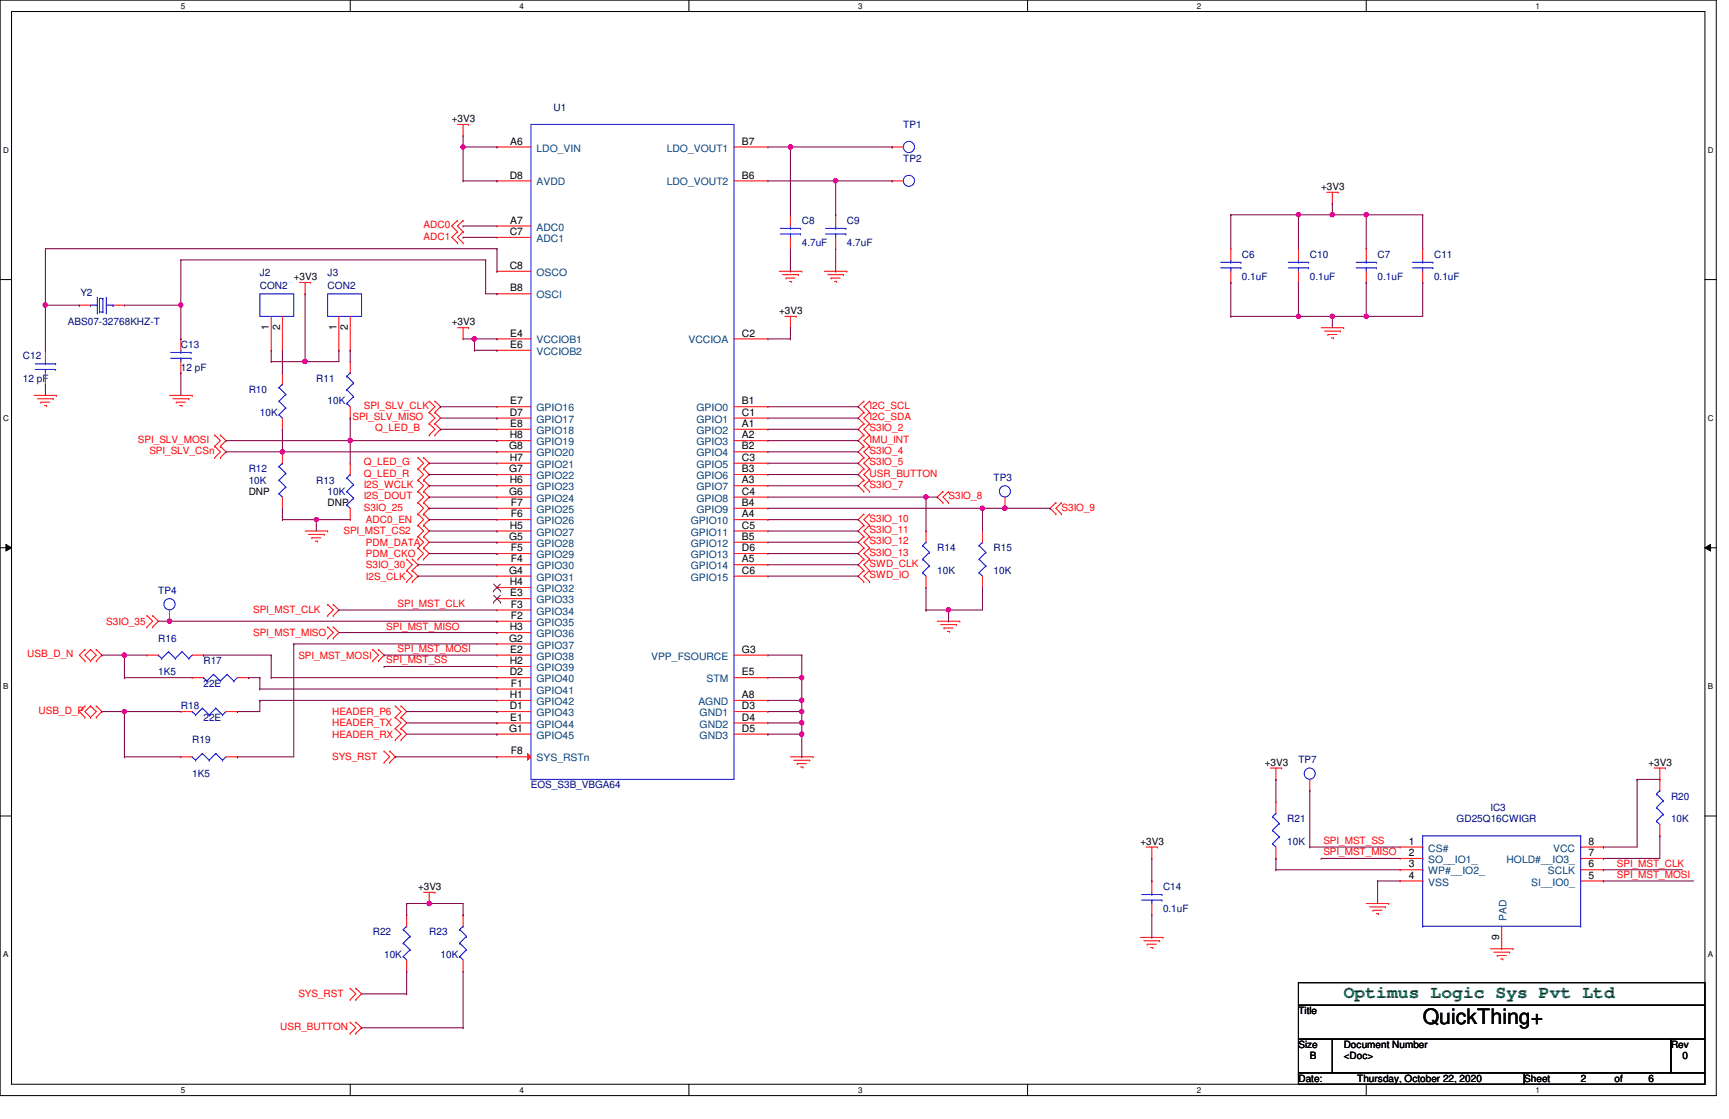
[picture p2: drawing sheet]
<svg xmlns="http://www.w3.org/2000/svg" width="432mm" height="279mm" viewBox="0 0 432 279" stroke-linecap="round" stroke-linejoin="round" font-family="sans-serif">
<path d="M0 0h428.6v273.6h-428.6zM2.9 2.9h422.9v267.8h-422.9z" fill="none" stroke="#000" stroke-width=".25"/>
<g fill="#fff">
<path d="M45.2 .4h1.1v2.2h-1.1z"/>
<path d="M45.2 271.1h1.1v2.2h-1.1z"/>
</g>
<path d="M87.5 0v2.9M87.5 270.7v2.9" fill="none" stroke="#000" stroke-width=".25"/>
<g fill="#fff">
<path d="M129.8 .4h1.1v2.2h-1.1z"/>
<path d="M129.8 271.1h1.1v2.2h-1.1z"/>
</g>
<path d="M172 0v2.9M172 270.7v2.9" fill="none" stroke="#000" stroke-width=".25"/>
<g fill="#fff">
<path d="M214.3 .4h1.1v2.2h-1.1z"/>
<path d="M214.3 271.1h1.1v2.2h-1.1z"/>
</g>
<path d="M256.6 0v2.9M256.6 270.7v2.9" fill="none" stroke="#000" stroke-width=".25"/>
<g fill="#fff">
<path d="M298.9 .4h1.1v2.2h-1.1z"/>
<path d="M298.9 271.1h1.1v2.2h-1.1z"/>
</g>
<path d="M341.2 0v2.9M341.2 270.7v2.9" fill="none" stroke="#000" stroke-width=".25"/>
<g fill="#fff">
<path d="M383.5 .4h1.1v2.2h-1.1z"/>
<path d="M383.5 271.1h1.1v2.2h-1.1z"/>
<path d="M.8 36.3h1.4v2.3h-1.4z"/>
<path d="M426.5 36.3h1.4v2.3h-1.4z"/>
<path d="M.8 103.3h1.4v2.2h-1.4z"/>
<path d="M426.5 103.3h1.4v2.2h-1.4z"/>
</g>
<path d="M0 69.8h2.9M425.8 69.8h2.8" fill="none" stroke="#000" stroke-width=".25"/>
<g fill="#fff">
<path d="M.8 170.2h1.3v2.3h-1.3z"/>
<path d="M426.5 170.2h1.3v2.3h-1.3z"/>
</g>
<path d="M0 136.8h2.9M1.5 135.9l1.4 .9-1.4 .8zM425.8 136.8l1.4-.9v1.7zM425.8 136.8h2.8" fill="none" stroke="#000" stroke-width=".25"/>
<path d="M1.5 135.9l1.4 .9-1.4 .8zM425.8 136.8l1.4-.9v1.7z" fill="#000"/>
<g fill="#fff">
<path d="M.8 237.2h1.3v2.2h-1.3z"/>
<path d="M426.5 237.2h1.3v2.2h-1.3z"/>
</g>
<path d="M0 203.8h2.9M425.8 203.8h2.8M324.3 245.4h101.5v5.6h-101.5zM324.3 251h101.5v8.5h-101.5zM324.3 259.5h8.4v8.4h-8.4zM332.7 259.5h84.6v8.4h-84.6zM417.3 259.5h8.5v8.4h-8.5zM324.3 267.9h56.4v2.8h-56.4zM380.7 267.9h45.1v2.8h-45.1z" fill="none" stroke="#000" stroke-width=".25"/>
<g fill="none" stroke="#f00" stroke-width=".25">
<path d="M114.3 31.1h2.8M115.7 33.9h.1M115.7 31.1v2.8M117.1 31.1h.1M124.1 36.7h.1M124.1 36.7h8.5M222.8 36.7h.1M222.8 36.7h2.8M114.3 55h.1M114.3 57.9h.1M114.3 55l-1.5 1.4 1.5 1.5M114.3 57.9l-1.5 1.4 1.5 1.4"/>
<path d="M115.7 55h.1M115.7 57.9h.1M115.7 55l-1.4 1.4 1.4 1.5M115.7 57.9l-1.4 1.4 1.4 1.4M124.1 56.4h.1M124.1 45.2h.1M124.1 45.2h8.5M124.1 56.4h8.5M183.3 45.2h8.5M191.8 45.2h.1M197.4 53.6h.1M197.4 53.6v2.8"/>
<path d="M197.4 59.3v2.8M222.8 45.2h.1M222.8 45.2h2.8M331.3 48h2.9M332.7 50.8h.1M332.7 48v2.8M334.2 48h.1M19.8 76.2h.1M19.8 76.2h2.8M28.2 76.2h2.9M31.1 76.2h.1M67.7 79v8.5"/>
<path d="M70.5 79v8.5M74.8 70.5h2.8M76.2 73.4h.1M76.2 70.5v2.9M77.6 70.5h.1M114.3 60.7h.1M115.7 60.7h.1M124.1 67.7h.1M124.1 73.4h.1M124.1 67.7h8.5M124.1 73.4h8.5M194.6 67.7h5.6"/>
<path d="M195.5 68.6h3.9M196 79h2.8M196.3 69.4h.1M196.3 69.4h2.2M197.1 70.3h.6M197.4 62.1h.1M197.4 79v2.8M197.7 70.3h.1M198.8 79h.1M199.4 68.6h.1M200.2 67.7h.1M205.9 67.7h5.6"/>
<path d="M206.7 68.6h4M207.6 69.4h.1M207.6 69.4h2.2M208.4 70.3h.6M209 70.3h.1M210.7 68.6h.1M211.5 67.7h.1M307.4 62.1h.1M307.4 70.5h.1M307.4 62.1v2.8M307.4 67.7v2.8M324.3 62.1h.1"/>
<path d="M324.3 70.5h.1M324.3 62.1v2.8M324.3 67.7v2.8M8.5 98.7h5.6M9.4 99.6h3.9M13.3 99.6h.1M14.1 98.7h.1M42.3 98.7h5.7M43.2 99.6h4M45.2 84.6h.1M45.2 93.1h.1M45.2 84.6v2.9"/>
<path d="M45.2 90.3v2.8M47.2 99.6h.1M48 98.7h.1M67.7 87.5h.1M70.5 87.5h.1M114.3 81.8h2.8M115.7 84.6h.1M115.7 81.8v2.8M117.1 81.8h.1M197.4 81.8h.1M329.9 81.8h5.7M330.8 82.7h3.9"/>
<path d="M331.6 83.5h.1M331.6 83.5h2.3M332.5 84.4h.5M333 84.4h.1M334.7 82.7h.1M335.6 81.8h.1M10.2 100.4h.1M10.2 100.4h2.2M11 101.3h.6M11.6 101.3h.1M44 100.4h.1M44 100.4h2.3"/>
<path d="M44.9 101.3h.6M45.5 101.3h.1M53.6 111.4h.1M53.6 108.6h.1M53.6 114.3h.1M53.6 108.6l1.4 1.4-1.4 1.4M53.6 111.4l1.4 1.4-1.4 1.5M55 108.6h.1M55 111.4h.1M55 114.3h.1M55 108.6l1.4 1.4-1.4 1.4M55 111.4l1.4 1.4-1.4 1.5"/>
<path d="M87.5 115.7h.1M87.5 115.7v2.8M104.4 117.1h.1M104.4 114.3h.1M104.4 119.9h.1M104.4 114.3l1.4 1.4-1.4 1.4M104.4 117.1l1.4 1.4-1.4 1.4M104.4 119.9l1.4 1.4-1.4 1.4M105.8 114.3h.1M105.8 117.1h.1M105.8 119.9h.1M105.8 114.3l1.4 1.4-1.4 1.4"/>
<path d="M105.8 117.1l1.4 1.4-1.4 1.4M105.8 119.9l1.4 1.4-1.4 1.4M107.2 103h.1M107.2 100.2h.1M107.2 105.8h.1M107.2 108.6h.1M107.2 100.2l1.4 1.4-1.4 1.4M107.2 103l1.4 1.4-1.4 1.4M107.2 105.8l1.4 1.4-1.4 1.4M108.6 100.2h.1M108.6 103h.1M108.6 105.8h.1"/>
<path d="M108.6 108.6h.1M108.6 100.2l1.4 1.4-1.4 1.4M108.6 103l1.4 1.4-1.4 1.4M108.6 105.8l1.4 1.4-1.4 1.4M183.3 101.6h8.5M183.3 104.4h8.5M183.3 107.2h8.5M183.3 110h8.5M183.3 112.8h8.5M183.3 115.7h8.5M183.3 118.5h8.5M191.8 101.6h.1"/>
<path d="M191.8 104.4h.1M191.8 107.2h.1M191.8 110h.1M191.8 112.8h.1M191.8 115.7h.1M191.8 118.5h.1M215.7 103h.1M215.7 100.2h.1M215.7 105.8h.1M215.7 108.6h.1M215.7 111.4h.1M215.7 114.3h.1"/>
<path d="M215.7 117.1h.1M215.7 119.9h.1M215.7 100.2l-1.4 1.4 1.4 1.4M215.7 103l-1.4 1.4 1.4 1.4M215.7 105.8l-1.4 1.4 1.4 1.4M215.7 108.6l-1.4 1.4 1.4 1.4M215.7 111.4l-1.4 1.4 1.4 1.5M215.7 114.3l-1.4 1.4 1.4 1.4M215.7 117.1l-1.4 1.4 1.4 1.4M215.7 119.9l-1.4 1.4 1.4 1.4M217.2 100.2h.1M217.2 103h.1"/>
<path d="M217.2 105.8h.1M217.2 108.6h.1M217.2 111.4h.1M217.2 114.3h.1M217.2 117.1h.1M217.2 119.9h.1M217.2 100.2l-1.5 1.4 1.5 1.4M217.2 103l-1.5 1.4 1.5 1.4M217.2 105.8l-1.5 1.4 1.5 1.4M217.2 108.6l-1.5 1.4 1.5 1.4M217.2 111.4l-1.5 1.4 1.5 1.5M217.2 114.3l-1.5 1.4 1.5 1.4"/>
<path d="M217.2 117.1l-1.5 1.4 1.5 1.4M217.2 119.9l-1.5 1.4 1.5 1.4M76.2 132.6h5.6M77 133.4h4M77.9 134.3h.1M77.9 134.3h2.2M78.7 135.1h.6M79.3 135.1h.1M81 133.4h.1M81.8 132.6h.1M87.5 129.8h.1M87.5 126.9v2.9"/>
<path d="M101.6 139.6h.1M101.6 139.6l1.4 1.4-1.4 1.5M103 139.6h.1M103 139.6l1.4 1.4-1.4 1.5M104.4 131.1h.1M104.4 128.4h.1M104.4 122.7h.1M104.4 125.5h.1M104.4 134h.1M104.4 136.8h.1M104.4 139.6h.1M104.4 128.4l1.4 1.4-1.4 1.3"/>
<path d="M104.4 122.7l1.4 1.4-1.4 1.4M104.4 125.5l1.4 1.4-1.4 1.5M104.4 131.1l1.4 1.5-1.4 1.4M104.4 134l1.4 1.4-1.4 1.4M104.4 136.8l1.4 1.4-1.4 1.4M105.8 128.4h.1M105.8 131.1h.1M105.8 122.7h.1M105.8 125.5h.1M105.8 134h.1M105.8 136.8h.1M105.8 139.6h.1"/>
<path d="M105.8 128.4l1.4 1.4-1.4 1.3M105.8 122.7l1.4 1.4-1.4 1.4M105.8 125.5l1.4 1.4-1.4 1.5M105.8 131.1l1.4 1.5-1.4 1.4M105.8 134l1.4 1.4-1.4 1.4M105.8 136.8l1.4 1.4-1.4 1.4M183.3 132.6h8.5M183.3 121.3h8.5M183.3 124.1h8.5M183.3 126.9h8.5M183.3 129.8h8.5M183.3 135.4h8.5"/>
<path d="M183.3 138.2h8.5M191.8 121.3h.1M191.8 124.1h.1M191.8 126.9h.1M191.8 129.8h.1M191.8 132.6h.1M191.8 135.4h.1M191.8 138.2h.1M215.7 122.7h.1M215.7 131.1h.1M215.7 128.4h.1M215.7 134h.1"/>
<path d="M215.7 136.8h.1M215.7 139.6h.1M215.7 128.4l-1.4 1.4 1.4 1.3M215.7 131.1l-1.4 1.5 1.4 1.4M215.7 134l-1.4 1.4 1.4 1.4M215.7 136.8l-1.4 1.4 1.4 1.4M215.7 139.6l-1.4 1.4 1.4 1.5M217.2 122.7h.1M217.2 128.4h.1M217.2 131.1h.1M217.2 134h.1M217.2 136.8h.1"/>
<path d="M217.2 139.6h.1M217.2 128.4l-1.5 1.4 1.5 1.3M217.2 131.1l-1.5 1.5 1.5 1.4M217.2 134l-1.5 1.4 1.5 1.4M217.2 136.8l-1.5 1.4 1.5 1.4M217.2 139.6l-1.5 1.4 1.5 1.5M231.3 132.6h.1M231.3 132.6v2.8M235.5 125.5h.1M235.5 122.7h.1M235.5 122.7l-1.4 1.4 1.4 1.4M236.9 122.7h.1"/>
<path d="M236.9 125.5h.1M236.9 122.7l-1.4 1.4 1.4 1.4M245.4 132.6h.1M245.4 132.6v2.8M263.7 128.4h.1M263.7 125.5h.1M263.7 125.5l-1.4 1.4 1.4 1.5M265.1 125.5h.1M265.1 128.4h.1M265.1 125.5l-1.4 1.4 1.4 1.5M36.7 156.5h.1M36.7 153.7h.1"/>
<path d="M36.7 153.7l1.4 1.4-1.4 1.4M38.1 153.7h.1M38.1 156.5h.1M38.1 153.7l1.4 1.4-1.4 1.4M42.3 155.1h.1M42.3 152.3v2.8M81.8 159.3h.1M81.8 156.5h.1M81.8 153.7h.1M81.8 150.9h.1M81.8 156.5l1.4 1.4-1.4 1.4M81.8 150.9l1.4 1.4-1.4 1.4"/>
<path d="M83.2 156.5h.1M83.2 159.3h.1M83.2 150.9h.1M83.2 153.7h.1M83.2 150.9l1.4 1.4-1.4 1.4M83.2 156.5l1.4 1.4-1.4 1.4M101.6 142.5h.1M101.6 145.2h.1M101.6 142.5l1.4 1.3-1.4 1.4M103 142.5h.1M103 145.2h.1M103 142.5l1.4 1.3-1.4 1.4"/>
<path d="M183.3 141h8.5M183.3 143.8h8.5M191.8 141h.1M191.8 143.8h.1M215.7 142.5h.1M215.7 145.2h.1M215.7 142.5l-1.4 1.3 1.4 1.4M217.2 142.5h.1M217.2 145.2h.1M217.2 142.5l-1.5 1.3 1.5 1.4M231.3 146.7h.1M231.3 143.8v2.9"/>
<path d="M234.1 155.1h5.6M234.9 156h3.9M235.8 156.8h.1M235.8 156.8h2.2M236.6 157.6h.6M237.2 157.6h.1M238.8 156h.1M239.7 155.1h.1M245.4 146.7h.1M245.4 143.8v2.9M21.2 162.2h.1M21.2 165h.1"/>
<path d="M21.2 176.3h.1M21.2 179.1h.1M21.2 162.2l-1.4 1.4 1.4 1.4M21.2 176.3l-1.4 1.4 1.4 1.4M22.6 165h.1M22.6 162.2h.1M22.6 179.1h.1M22.6 176.3h.1M22.6 162.2l1.4 1.4-1.4 1.4M22.6 162.2l-1.4 1.4 1.4 1.4M22.6 176.3l1.4 1.4-1.4 1.4M22.6 176.3l-1.4 1.4 1.4 1.4"/>
<path d="M24 162.2h.1M24 165h.1M24 176.3h.1M24 179.1h.1M24 162.2l1.4 1.4-1.4 1.4M24 176.3l1.4 1.4-1.4 1.4M36.7 163.6h.1M36.7 163.6h2.8M45.2 177.7h.1M45.2 177.7h2.8M48 169.2h.1M48 163.6h2.8"/>
<path d="M48 169.2h2.8M50.8 163.6h.1M56.4 177.7h2.9M59.3 177.7h.1M59.3 169.2h2.8M62.1 169.2h.1M93.1 165h.1M93.1 162.2h.1M93.1 162.2l1.4 1.4-1.4 1.4M94.5 162.2h.1M94.5 165h.1M94.5 162.2l1.4 1.4-1.4 1.4"/>
<path d="M98.7 179.1h.1M98.7 176.3h.1M98.7 176.3l1.5 1.4-1.5 1.4M98.7 179.1l1.5 1.4-1.5 1.4M100.2 176.3h.1M100.2 179.1h.1M100.2 176.3l1.4 1.4-1.4 1.4M100.2 179.1l1.4 1.4-1.4 1.4M183.3 177.7h8.5M183.3 174.9h8.5M191.8 177.7h.1M191.8 174.9h.1"/>
<path d="M95.9 190.4h.1M95.9 187.5h.1M95.9 187.5l1.4 1.5-1.4 1.4M97.3 187.5h.1M97.3 190.4h.1M97.3 187.5l1.4 1.5-1.4 1.4M98.7 181.9h.1M98.7 184.7h.1M98.7 181.9l1.5 1.4-1.5 1.4M100.2 181.9h.1M100.2 184.7h.1M100.2 181.9l1.4 1.4-1.4 1.4"/>
<path d="M183.3 180.5h8.5M183.3 183.3h8.5M191.8 180.5h.1M191.8 183.3h.1M197.4 189h5.7M198.2 189.8h4M199.1 190.7h.1M199.1 190.7h2.3M199.9 191.5h.6M200.5 191.5h.1M202.2 189.8h.1M203.1 189h.1"/>
<path d="M317.2 191.8h2.9M318.6 194.6h.1M318.6 191.8v2.8M320.1 191.8h.1M327.1 197.4h.1M327.1 194.6v2.8M413.1 191.8h2.8M414.5 194.6h.1M414.5 191.8v2.8M415.9 191.8h.1M286.2 211.5h2.9M287.7 214.3h.1"/>
<path d="M287.7 220h.1M287.7 211.5v2.8M287.7 220v2.8M289.1 211.5h.1M318.6 214.3h.1M318.6 200.2h.1M318.6 200.2v2.9M318.6 211.5v2.8M349.7 211.5h.1M349.7 214.3h.1M349.7 217.2h.1M349.7 220h.1"/>
<path d="M349.7 211.5h5.6M349.7 214.3h5.6M349.7 217.2h5.6M349.7 220h5.6M394.8 211.5h5.6M394.8 214.3h5.6M394.8 217.2h5.6M394.8 220h5.6M400.4 220h.1M400.4 217.2h.1M400.4 214.3h.1M400.4 211.5h.1"/>
<path d="M101.6 228.4h.1M101.6 228.4v2.9M101.6 239.7v2.8M105.8 222.8h2.8M107.2 225.6h.1M107.2 222.8v2.8M108.6 222.8h.1M115.7 228.4h.1M115.7 228.4v2.9M115.7 239.7v2.8M284.8 234.1h5.6M285.7 234.9h3.9"/>
<path d="M286.5 235.8h.1M286.5 235.8h2.3M287.4 236.6h.5M287.7 228.4h.1M287.7 225.6v2.8M287.9 236.6h.1M289.6 234.9h.1M290.4 234.1h.1M341.2 225.6h5.6M342.1 226.4h3.9M342.9 227.3h.1M342.9 227.3h2.2"/>
<path d="M343.7 228.1h.6M344.3 228.1h.1M346 226.4h.1M346.8 225.6h.1M372.2 236.9h5.7M373.1 237.7h3.9M373.9 238.6h.1M373.9 238.6h2.3M374.8 239.4h.5M375 236.9h.1M375 231.3v5.6M375.3 239.4h.1"/>
<path d="M377 237.7h.1M377.9 236.9h.1M87.5 249.6h.1M87.5 246.8h.1M87.5 258h.1M87.5 255.2h.1M87.5 246.8l1.4 1.4-1.4 1.4M87.5 255.2l1.4 1.4-1.4 1.4M88.9 246.8h.1M88.9 249.6h.1M88.9 255.2h.1M88.9 258h.1"/>
<path d="M88.9 246.8l1.4 1.4-1.4 1.4M88.9 255.2l1.4 1.4-1.4 1.4M101.6 242.5h.1M115.7 242.5h.1"/>
</g>
<g fill="none" stroke="#00f" stroke-width=".25">
<path d="M132.6 31.1h50.7v163.5h-50.7zM194.9 58.4h5M194.9 57h5M197.4 57h.1M197.4 58.4h.1M197.4 56.4v.6M197.4 58.4v.9M199.9 58.4h.1M199.9 57h.1M22.6 76.2h.1M22.6 76.2h1.7M24.3 76.2h.1"/>
<path d="M24.3 78.1h.1M24.3 74.2v3.9M24.8 77.9h.1M24.8 74.5h.1M24.8 74.5v3.4M24.8 77.9h.9M24.8 74.5h.9M25.7 77.9h.1M25.7 74.5h.1M25.7 74.5v3.4M26.5 78.1h.1M26.5 76.2h1.7"/>
<path d="M26.5 74.2v3.9M28.2 76.2h.1M64.9 73.4h8.5v5.6h-8.5zM304.8 66.9h5.1M304.8 65.5h5.1M307.4 65.5h.1M307.4 66.9h.1M307.4 64.9v.6M307.4 66.9v.8M309.9 66.9h.1M309.9 65.5h.1M321.7 66.9h5.1"/>
<path d="M321.7 65.5h5.1M324.3 65.5h.1M324.3 66.9h.1M324.3 64.9v.6M324.3 66.9v.8M326.8 66.9h.1M326.8 65.5h.1M42.6 89.5h5.1M42.6 88h5.1M45.2 88h.1M45.2 89.5h.1M45.2 87.5v.5"/>
<path d="M45.2 89.5v.8M47.7 89.5h.1M47.7 88h.1M86.6 119.3h.1M86.6 119.3l1.7 1.7M87.5 118.5h.1M87.5 118.5l-.9 .8M86.6 126.1h.1M86.6 122.7h.1M86.6 126.1l.9 .8M86.6 122.7l1.7 1.7M88.3 124.4h.1"/>
<path d="M88.3 121h.1M88.3 124.4l-1.7 1.7M88.3 121l-1.7 1.7M230.4 139.6h.1M230.4 136.2h.1M230.4 139.6l1.7 1.7M230.4 136.2l1.7 1.7M231.3 135.4h.1M231.3 135.4l-.9 .8M232.1 137.9h.1M232.1 137.9l-1.7 1.7M244.5 139.6h.1"/>
<path d="M244.5 136.2h.1M244.5 139.6l1.7 1.7M244.5 136.2l1.7 1.7M245.4 135.4h.1M245.4 135.4l-.9 .8M246.2 137.9h.1M246.2 137.9l-1.7 1.7M230.4 143h.1M230.4 143l.9 .8M232.1 141.3h.1M232.1 141.3l-1.7 1.7M244.5 143h.1"/>
<path d="M244.5 143l.9 .8M246.2 141.3h.1M246.2 141.3l-1.7 1.7M39.5 163.6h.1M39.5 163.6l.9 .8M40.4 164.4h.1M42.1 162.7h.1M42.1 162.7l1.7 1.7M42.1 162.7l-1.7 1.7M43.8 164.4h.1M45.5 162.7h.1M45.5 162.7l1.7 1.7"/>
<path d="M45.5 162.7l-1.7 1.7M47.2 164.4h.1M48 177.7h.1M48 163.6l-.8 .8M48 177.7l.9 .8M48.9 178.5h.1M50.5 176.8h.1M50.5 176.8l1.7 1.7M50.5 176.8l-1.6 1.7M50.8 169.2h.1M50.8 169.2l.8 .9M51.6 170.1h.1"/>
<path d="M52.2 178.5h.1M53.3 168.4h.1M53.3 168.4l1.7 1.7M53.3 168.4l-1.7 1.7M53.9 176.8h.1M53.9 176.8l1.7 1.7M53.9 176.8l-1.7 1.7M55 170.1h.1M55.6 178.5h.1M56.4 177.7l-.8 .8M56.7 168.4h.1M56.7 168.4l1.7 1.7"/>
<path d="M56.7 168.4l-1.7 1.7M58.4 170.1h.1M59.3 169.2l-.9 .9M317.8 210.7h.1M317.8 207.3h.1M317.8 203.9h.1M317.8 210.7l.8 .8M317.8 207.3l1.7 1.7M317.8 203.9l1.7 1.7M318.6 203.1h.1M318.6 203.1l-.8 .8M319.5 209h.1"/>
<path d="M319.5 205.6h.1M319.5 209l-1.7 1.7M319.5 205.6l-1.7 1.7M355.3 208.7h.1M355.3 211.5h.1M355.3 214.3h.1M355.3 217.2h.1M355.3 220h.1M355.3 208.7h39.5M355.3 208.7v22.6M394.8 208.7h.1M394.8 211.5h.1"/>
<path d="M394.8 214.3h.1M394.8 217.2h.1M394.8 220h.1M394.8 208.7v22.6M100.7 238.8h.1M100.7 235.5h.1M100.7 232.1h.1M100.7 238.8l.9 .9M100.7 235.5l1.7 1.7M100.7 232.1l1.7 1.7M101.6 231.3h.1M101.6 231.3l-.9 .8"/>
<path d="M102.4 237.2h.1M102.4 233.8h.1M102.4 237.2l-1.7 1.6M102.4 233.8l-1.7 1.7M114.8 238.8h.1M114.8 235.5h.1M114.8 232.1h.1M114.8 238.8l.9 .9M114.8 235.5l1.7 1.7M114.8 232.1l1.7 1.7M115.7 231.3h.1M115.7 231.3l-.9 .8"/>
<path d="M116.5 237.2h.1M116.5 233.8h.1M116.5 237.2l-1.7 1.6M116.5 233.8l-1.7 1.7M285.1 224.7h5.1M285.1 223.4h5.1M287.7 223.4h.1M287.7 224.7h.1M287.7 222.8v.6M287.7 224.7v.9M290.2 224.7h.1M290.2 223.4h.1"/>
<path d="M355.3 231.3h.1M355.3 231.3h39.5M375 231.3h.1M394.8 231.3h.1"/>
<circle cx="227" cy="36.7" r="1.4"/>
<circle cx="227" cy="45.2" r="1.39"/>
<circle cx="42.3" cy="150.9" r="1.4"/>
<circle cx="327.1" cy="193.2" r="1.39"/>
</g>
<path d="M131.7 188.1l.9 .9-.9 .8z" fill="#f00"/>
<g fill="none" stroke="#f00" stroke-width=".25">
<path d="M183.3 36.7h8.5M191.8 36.7h.1M124.1 59.3h.1M124.1 59.3h8.5M208.7 53.6h.1M208.7 53.6v2.8M208.7 59.3v2.8M84.6 79v8.5M87.5 79v8.5M208.7 62.1h.1M341.2 62.1h.1M341.2 70.5h.1"/>
<path d="M341.2 62.1v2.8M341.2 67.7v2.8M355.3 62.1h.1M355.3 70.5h.1M355.3 62.1v2.8M355.3 67.7v2.8M11.3 87.5h.1M11.3 95.9h.1M11.3 87.5v2.8M11.3 93.1v2.8M70.5 93.1h.1M70.5 93.1v2.8"/>
<path d="M84.6 87.5h.1M87.5 87.5h.1M87.5 90.3h.1M87.5 90.3v2.8M124.1 84.6h.1M124.1 87.5h.1M124.1 84.6h8.5M124.1 87.5h8.5M183.3 84.6h8.5M191.8 84.6h.1M70.5 107.2h.1M70.5 112.8h.1"/>
<path d="M70.5 104.4v2.8M70.5 112.8v2.9M87.5 104.4h.1M87.5 101.6v2.8M124.1 101.6h.1M124.1 104.4h.1M124.1 107.2h.1M124.1 110h.1M124.1 112.8h.1M124.1 115.7h.1M124.1 118.5h.1M124.1 101.6h8.5"/>
<path d="M124.1 104.4h8.5M124.1 107.2h8.5M124.1 110h8.5M124.1 112.8h8.5M124.1 115.7h8.5M124.1 118.5h8.5M70.5 126.9h.1M70.5 124.1v2.8M124.1 121.3h.1M124.1 124.1h.1M124.1 126.9h.1M124.1 129.8h.1"/>
<path d="M124.1 132.6h.1M124.1 135.4h.1M124.1 138.2h.1M124.1 121.3h8.5M124.1 124.1h8.5M124.1 126.9h8.5M124.1 129.8h8.5M124.1 132.6h8.5M124.1 135.4h8.5M124.1 138.2h8.5M251 126.9h.1M251 124.1v2.8"/>
<path d="M124.1 141h.1M124.1 146.7h.1M124.1 149.5h.1M124.1 152.3h.1M124.1 155.1h.1M124.1 157.9h.1M124.1 143.8h.1M124.1 141h8.5M124.1 146.7h8.5M124.1 149.5h8.5M124.1 152.3h8.5M124.1 155.1h8.5"/>
<path d="M124.1 157.9h8.5M124.1 143.8h8.5M124.1 160.8h.1M124.1 163.6h.1M124.1 166.4h.1M124.1 169.2h.1M124.1 172h.1M124.1 174.9h.1M124.1 177.7h.1M124.1 169.2h8.5M124.1 163.6h8.5M124.1 160.8h8.5"/>
<path d="M124.1 166.4h8.5M124.1 172h8.5M124.1 174.9h8.5M124.1 177.7h8.5M183.3 169.2h8.5M183.3 163.6h8.5M191.8 169.2h.1M191.8 163.6h.1M45.2 189h.1M45.2 189h2.8M56.4 189h2.9M59.3 189h.1"/>
<path d="M124.1 189h.1M124.1 180.5h.1M124.1 183.3h.1M124.1 189h8.5M124.1 180.5h8.5M124.1 183.3h8.5M131.7 188.1l.9 .9-.9 .8zM414.5 194.6h.1M414.5 194.6v2.8M414.5 208.7h.1M414.5 205.9v2.8"/>
</g>
<path d="M123.2 147.6h.1M123.2 150.4h.1M123.3 145.8l1.7 1.8M123.3 148.6l1.7 1.8M125 145.8l-1.8 1.8M125 148.6l-1.8 1.8M125 147.6h.1M125 150.4h.1" fill="none" stroke="#804000" stroke-width=".25"/>
<g fill="none" stroke="#00f" stroke-width=".25">
<path d="M206.2 58.4h5M206.2 57h5M208.7 57h.1M208.7 58.4h.1M208.7 56.4v.6M208.7 58.4v.9M211.2 58.4h.1M211.2 57h.1M81.8 73.4h8.5v5.6h-8.5zM338.7 66.9h5M338.7 65.5h5M341.2 65.5h.1"/>
<path d="M341.2 66.9h.1M341.2 64.9v.6M341.2 66.9v.8M343.7 66.9h.1M343.7 65.5h.1M352.8 66.9h5M352.8 65.5h5M355.3 65.5h.1M355.3 66.9h.1M355.3 64.9v.6M355.3 66.9v.8M357.8 66.9h.1"/>
<path d="M357.8 65.5h.1M8.8 92.2h5.1M8.8 90.8h5.1M11.3 90.8h.1M11.3 92.2h.1M11.3 90.3v.5M11.3 92.2v.9M13.9 92.2h.1M13.9 90.8h.1M69.7 96.8h.1M69.7 96.8l1.7 1.7M70.5 95.9h.1"/>
<path d="M70.5 95.9l-.8 .9M71.4 98.5h.1M71.4 98.5l-1.7 1.7M86.6 97.3h.1M86.6 93.9h.1M86.6 97.3l1.7 1.7M86.6 93.9l1.7 1.7M87.5 93.1h.1M87.5 93.1l-.9 .8M88.3 99h.1M88.3 95.6h.1M88.3 99l-1.7 1.7"/>
<path d="M88.3 95.6l-1.7 1.7M69.7 103.5h.1M69.7 100.2h.1M69.7 119.9h.1M69.7 116.5h.1M69.7 103.5l.8 .9M69.7 100.2l1.7 1.7M69.7 119.9l1.7 1.7M69.7 116.5l1.7 1.7M70.5 115.7h.1M70.5 115.7l-.8 .8M71.4 101.9h.1"/>
<path d="M71.4 118.2h.1M71.4 101.9l-1.7 1.6M71.4 118.2l-1.7 1.7M86.6 100.7h.1M86.6 100.7l.9 .9M69.7 123.3h.1M69.7 123.3l.8 .8M71.4 121.6h.1M71.4 121.6l-1.7 1.7M48 189h.1M48 189l.9 .8M48.9 189.8h.1"/>
<path d="M50.5 188.1h.1M50.5 188.1l1.7 1.7M50.5 188.1l-1.6 1.7M52.2 189.8h.1M53.9 188.1h.1M53.9 188.1l1.7 1.7M53.9 188.1l-1.7 1.7M55.6 189.8h.1M56.4 189l-.8 .8M413.7 198.2h.1M413.7 198.2l1.7 1.7M414.5 197.4h.1"/>
<path d="M414.5 197.4l-.8 .8M415.4 199.9h.1M415.4 199.9l-1.7 1.7M413.7 205h.1M413.7 201.6h.1M413.7 205l.8 .9M413.7 201.6l1.7 1.7M415.4 203.3h.1M415.4 203.3l-1.7 1.7"/>
<circle cx="251" cy="122.7" r="1.39"/>
</g>
<g fill="none" stroke="#800040" stroke-width=".25">
<path d="M11.3 62.1h112.8M45.2 76.2h.1M45.2 64.9v11.3M124.1 62.1h.1M84.6 152.3h.1M84.6 157.9h39.5M84.6 152.3h39.5M124.1 157.9h.1M95.9 163.6h.1M95.9 166.4h.1M95.9 163.6h28.2M95.9 166.4h28.2"/>
<path d="M318.6 194.6h.1M318.6 194.6v5.6M408.9 194.6h.1M408.9 194.6v16.9h-8.5M408.9 194.6h5.6M318.6 217.2h.1M318.6 214.3h.1M318.6 217.2h31.1M318.6 214.3v2.9M329.9 214.3h.1M329.9 214.3h19.8M344 220h.1"/>
<path d="M344 220h5.7M344 220v5.6M400.4 214.3h.1M400.4 211.5h.1M400.4 220h.1M400.4 217.2h.1M400.4 217.2h19.8M400.4 220h22.6M414.5 208.7h.1M414.5 208.7v5.6h-14.1"/>
</g>
<circle cx="45.1" cy="76.2" r=".55" fill="#f0f"/>
<circle cx="45.1" cy="76.2" r=".55" fill="none" stroke="#f0f" stroke-width=".25"/>
<path d="M11.3 76.2h.1M11.3 62.1v14.1" fill="none" stroke="#800040" stroke-width=".25"/>
<circle cx="11.3" cy="76.2" r=".56" fill="#f0f"/>
<circle cx="11.3" cy="76.2" r=".56" fill="none" stroke="#f0f" stroke-width=".25"/>
<path d="M115.7 36.7h.1M115.7 33.9v11.3M115.7 36.7h8.4M124.1 36.7h.1M115.7 45.2h.1M45.2 64.9h.1M45.2 64.9h76.1M11.3 95.9h.1M11.3 95.9v2.8" fill="none" stroke="#800040" stroke-width=".25"/>
<circle cx="115.6" cy="36.7" r=".55" fill="#f0f"/>
<circle cx="115.6" cy="36.7" r=".55" fill="none" stroke="#f0f" stroke-width=".25"/>
<path d="M115.7 45.2h8.4M124.1 45.2h.1M115.7 84.6h2.8M118.5 84.6h.1" fill="none" stroke="#800040" stroke-width=".25"/>
<circle cx="118.4" cy="84.6" r=".56" fill="#f0f"/>
<circle cx="118.4" cy="84.6" r=".56" fill="none" stroke="#f0f" stroke-width=".25"/>
<g fill="none" stroke="#800040" stroke-width=".25">
<path d="M121.3 64.9h.1M121.3 64.9v8.5h2.8M124.1 67.7h.1M124.1 73.4h.1M124.1 62.1v5.6M70.5 93.1h.1M70.5 87.5v5.6M87.5 87.5h.1M87.5 87.5v2.8M118.5 87.5h.1M118.5 87.5h5.6M124.1 84.6h.1"/>
<path d="M124.1 87.5h.1M124.1 84.6h-5.6v2.9M191.8 84.6h5.6M197.4 84.6h.1M197.4 81.8h.1M197.4 81.8v2.8M70.5 107.2h.1M70.5 112.8h.1M70.5 107.2v5.6M70.5 112.8h53.6M87.5 104.4h.1M87.5 104.4v5.6"/>
<path d="M70.5 129.8h.1M70.5 126.9v2.9"/>
</g>
<circle cx="70.5" cy="112.8" r=".56" fill="#f0f"/>
<circle cx="70.5" cy="112.8" r=".56" fill="none" stroke="#f0f" stroke-width=".25"/>
<path d="M67.7 90.3h.1M67.7 87.5v2.8M67.7 90.3h8.5M76.2 90.3h.1M87.5 110h.1M87.5 110v5.7" fill="none" stroke="#800040" stroke-width=".25"/>
<circle cx="76.2" cy="90.2" r=".56" fill="#f0f"/>
<circle cx="76.2" cy="90.2" r=".56" fill="none" stroke="#f0f" stroke-width=".25"/>
<path d="M76.2 73.4h.1M76.2 73.4v16.9M76.2 90.3h.1M84.6 87.5h.1M84.6 87.5v2.8h-8.4M191.8 126.9h53.6M245.4 126.9h.1" fill="none" stroke="#800040" stroke-width=".25"/>
<circle cx="245.3" cy="126.9" r=".56" fill="#f0f"/>
<circle cx="245.3" cy="126.9" r=".56" fill="none" stroke="#f0f" stroke-width=".25"/>
<path d="M231.3 152.3h.1M231.3 146.7v5.6M236.9 152.3h.1M236.9 155.1h.1M236.9 152.3v2.8M245.4 146.7h.1M245.4 146.7v5.6h-14.1" fill="none" stroke="#800040" stroke-width=".25"/>
<circle cx="236.8" cy="152.3" r=".56" fill="#f0f"/>
<circle cx="236.8" cy="152.3" r=".56" fill="none" stroke="#f0f" stroke-width=".25"/>
<path d="M191.8 124.1h39.5M231.3 124.1h.1M245.4 126.9h.1M245.4 126.9v5.7M245.4 126.9h5.6M251 126.9h.1" fill="none" stroke="#800040" stroke-width=".25"/>
<circle cx="231.2" cy="124.1" r=".56" fill="#f0f"/>
<circle cx="231.2" cy="124.1" r=".56" fill="none" stroke="#f0f" stroke-width=".25"/>
<path d="M87.5 110h36.6M124.1 110h.1M79 129.8h.1M79 129.8h8.5M79 129.8v2.8M107.2 129.8h.1M107.2 129.8h16.9M231.3 132.6h.1M231.3 124.1v8.5" fill="none" stroke="#800040" stroke-width=".25"/>
<circle cx="87.4" cy="110" r=".55" fill="#f0f"/>
<circle cx="87.4" cy="110" r=".55" fill="none" stroke="#f0f" stroke-width=".25"/>
<path d="M191.8 163.6h8.4M191.8 169.2h8.4M200.2 163.6h.1M200.2 169.2h.1M200.2 174.9h.1M200.2 163.6v11.3M191.8 183.3h.1M191.8 183.3h8.4" fill="none" stroke="#800040" stroke-width=".25"/>
<circle cx="200.2" cy="169.2" r=".55" fill="#f0f"/>
<circle cx="200.2" cy="169.2" r=".55" fill="none" stroke="#f0f" stroke-width=".25"/>
<circle cx="200.2" cy="174.8" r=".55" fill="#f0f"/>
<circle cx="200.2" cy="174.8" r=".55" fill="none" stroke="#f0f" stroke-width=".25"/>
<path d="M191.8 174.9h8.4M191.8 177.7h8.4M200.2 174.9h.1M200.2 177.7h.1M200.2 174.9v2.8" fill="none" stroke="#800040" stroke-width=".25"/>
<circle cx="200.2" cy="177.7" r=".55" fill="#f0f"/>
<circle cx="200.2" cy="177.7" r=".55" fill="none" stroke="#f0f" stroke-width=".25"/>
<path d="M200.2 177.7v5.6M191.8 180.5h8.4M200.2 180.5h.1M200.2 183.3h.1" fill="none" stroke="#800040" stroke-width=".25"/>
<circle cx="200.2" cy="180.5" r=".55" fill="#f0f"/>
<circle cx="200.2" cy="180.5" r=".55" fill="none" stroke="#f0f" stroke-width=".25"/>
<circle cx="200.2" cy="183.3" r=".55" fill="#f0f"/>
<circle cx="200.2" cy="183.3" r=".55" fill="none" stroke="#f0f" stroke-width=".25"/>
<g fill="none" stroke="#800040" stroke-width=".25">
<path d="M115.7 56.4h.1M115.7 59.3h.1M115.7 56.4h8.4M115.7 59.3h8.4M191.8 101.6h22.5M191.8 104.4h22.5M191.8 107.2h22.5M191.8 110h22.5M191.8 112.8h22.5M191.8 115.7h22.5M191.8 118.5h22.5M214.3 101.6h.1"/>
<path d="M214.3 104.4h.1M214.3 107.2h.1M214.3 110h.1M214.3 112.8h.1M214.3 115.7h.1M214.3 118.5h.1M191.8 121.3h22.5M214.3 121.3h.1M251 126.9h11.3M262.3 126.9h.1M200.2 189h.1M200.2 183.3v5.7"/>
</g>
<circle cx="250.9" cy="126.9" r=".56" fill="#f0f"/>
<circle cx="250.9" cy="126.9" r=".56" fill="none" stroke="#f0f" stroke-width=".25"/>
<g fill="none" stroke="#800040" stroke-width=".25">
<path d="M56.4 110h.1M56.4 112.8h.1M56.4 110h31.1M56.4 112.8h14.1M107.2 115.7h.1M107.2 118.5h.1M107.2 115.7h16.9M107.2 118.5h16.9M110 101.6h.1M110 107.2h.1M110 101.6h14.1M110 107.2h14.1"/>
<path d="M70.5 129.8h8.5M79 129.8h.1M107.2 121.3h.1M107.2 124.1h.1M107.2 126.9h.1M107.2 124.1h16.9M107.2 121.3h16.9M107.2 126.9h16.9M191.8 129.8h22.5M191.8 132.6h22.5M191.8 135.4h22.5M191.8 138.2h22.5"/>
<path d="M214.3 129.8h.1M214.3 132.6h.1M214.3 135.4h.1M214.3 138.2h.1M231.3 124.1h2.8M234.1 124.1h.1M191.8 141h22.5M191.8 143.8h22.5M214.3 141h.1M214.3 143.8h.1"/>
</g>
<circle cx="79" cy="129.7" r=".55" fill="#f0f"/>
<circle cx="79" cy="129.7" r=".55" fill="none" stroke="#f0f" stroke-width=".25"/>
<g fill="none" stroke="#800040" stroke-width=".25">
<path d="M107.2 132.6h16.9M107.2 135.4h16.9M107.2 138.2h16.9M124.1 132.6h.1M124.1 135.4h.1M124.1 138.2h.1M39.5 155.1h2.8M42.3 155.1h.1M104.4 141h.1M104.4 143.8h.1M104.4 141h19.7M104.4 143.8h19.7"/>
<path d="M25.4 163.6h.1M25.4 163.6h5.7M50.8 163.6h.1M50.8 163.6h16.9M67.7 169.2h.1M67.7 163.6h.1M67.7 169.2h56.4M67.7 163.6v5.6M73.4 160.8h.1M73.4 160.8h50.7"/>
</g>
<circle cx="31" cy="163.6" r=".55" fill="#f0f"/>
<circle cx="31" cy="163.6" r=".55" fill="none" stroke="#f0f" stroke-width=".25"/>
<path d="M25.4 177.7h.1M25.4 177.7h5.7M73.4 160.8h.1M73.4 160.8v28.2h-14.1M31.1 189h.1M31.1 189h14.1M59.3 189h.1" fill="none" stroke="#800040" stroke-width=".25"/>
<circle cx="31" cy="177.7" r=".55" fill="#f0f"/>
<circle cx="31" cy="177.7" r=".55" fill="none" stroke="#f0f" stroke-width=".25"/>
<g fill="none" stroke="#800040" stroke-width=".25">
<path d="M191.8 36.7h5.6M197.4 36.7h.1M191.8 45.2h31M208.7 45.2h.1M208.7 53.6h.1M208.7 45.2v8.4M222.8 45.2h.1M31.1 169.2h.1M31.1 163.6h.1M31.1 177.7h.1M31.1 169.2h16.9M31.1 163.6v5.6"/>
<path d="M31.1 177.7v11.3M31.1 163.6h5.6M31.1 177.7h14.1M59.3 177.7h.1M62.1 169.2h.1M62.1 169.2h2.8M64.9 174.9h.1M64.9 169.2h.1M64.9 172h.1M64.9 174.9h59.2M64.9 169.2v2.8M64.9 174.9v2.8h-5.6"/>
<path d="M64.9 172h59.2M101.6 177.7h22.5M124.1 177.7h.1M98.7 189h.1M98.7 189h25.4M101.6 180.5h22.5M101.6 183.3h22.5M124.1 180.5h.1M124.1 183.3h.1"/>
</g>
<circle cx="208.7" cy="45.1" r=".55" fill="#f0f"/>
<circle cx="208.7" cy="45.1" r=".55" fill="none" stroke="#f0f" stroke-width=".25"/>
<path d="M222.8 36.7h.1M222.8 36.7h-25.4v16.9M197.4 53.6h.1" fill="none" stroke="#800040" stroke-width=".25"/>
<circle cx="197.4" cy="36.7" r=".56" fill="#f0f"/>
<circle cx="197.4" cy="36.7" r=".56" fill="none" stroke="#f0f" stroke-width=".25"/>
<path d="M307.4 53.6h.1M307.4 53.6v8.5M307.4 53.6h16.9M197.4 67.7h.1M197.4 62.1v5.6M208.7 67.7h.1M208.7 62.1v5.6" fill="none" stroke="#800040" stroke-width=".25"/>
<circle cx="324.3" cy="53.6" r=".56" fill="#f0f"/>
<circle cx="324.3" cy="53.6" r=".56" fill="none" stroke="#f0f" stroke-width=".25"/>
<path d="M332.7 50.8h.1M332.7 50.8v2.8M355.3 53.6h.1M355.3 53.6v8.5" fill="none" stroke="#800040" stroke-width=".25"/>
<circle cx="332.7" cy="53.6" r=".56" fill="#f0f"/>
<circle cx="332.7" cy="53.6" r=".56" fill="none" stroke="#f0f" stroke-width=".25"/>
<path d="M332.7 53.6h.1M332.7 53.6h8.5M307.4 70.5h.1M307.4 79h.1M307.4 70.5v8.5M307.4 79h16.9" fill="none" stroke="#800040" stroke-width=".25"/>
<circle cx="324.3" cy="79" r=".56" fill="#f0f"/>
<circle cx="324.3" cy="79" r=".56" fill="none" stroke="#f0f" stroke-width=".25"/>
<path d="M341.2 70.5h.1M341.2 70.5v8.5M355.3 70.5h.1M355.3 70.5v8.5" fill="none" stroke="#800040" stroke-width=".25"/>
<circle cx="341.2" cy="79" r=".55" fill="#f0f"/>
<circle cx="341.2" cy="79" r=".55" fill="none" stroke="#f0f" stroke-width=".25"/>
<path d="M324.3 53.6h.1M324.3 53.6v8.5M324.3 53.6h8.4M341.2 53.6h.1M341.2 53.6h14.1M341.2 53.6v8.5M324.3 70.5h.1M324.3 79h.1M324.3 79h8.4M324.3 70.5v8.5M341.2 79h.1M341.2 79h14.1" fill="none" stroke="#800040" stroke-width=".25"/>
<circle cx="341.2" cy="53.6" r=".55" fill="#f0f"/>
<circle cx="341.2" cy="53.6" r=".55" fill="none" stroke="#f0f" stroke-width=".25"/>
<path d="M332.7 79h.1M332.7 79v2.8M332.7 79h8.5" fill="none" stroke="#800040" stroke-width=".25"/>
<circle cx="332.7" cy="79" r=".56" fill="#f0f"/>
<circle cx="332.7" cy="79" r=".56" fill="none" stroke="#f0f" stroke-width=".25"/>
<path d="M287.7 220h.1M287.7 214.3v5.7M107.2 225.6h.1M107.2 225.6h8.5M287.7 234.1h.1M287.7 228.4v5.7M90.3 248.2h11.3M101.6 248.2h.1M101.6 242.5h.1M101.6 242.5v5.7" fill="none" stroke="#800040" stroke-width=".25"/>
<circle cx="107.2" cy="225.6" r=".56" fill="#f0f"/>
<circle cx="107.2" cy="225.6" r=".56" fill="none" stroke="#f0f" stroke-width=".25"/>
<g fill="none" stroke="#800040" stroke-width=".25">
<path d="M110 104.4h14.1M124.1 104.4h.1M42.3 155.1h81.8M124.1 155.1h.1M101.6 225.6h.1M101.6 228.4h.1M101.6 225.6h5.6M101.6 225.6v2.8M115.7 228.4h.1M115.7 225.6v2.8M90.3 256.6h.1M90.3 256.6h25.4"/>
<path d="M115.7 256.6h.1M115.7 242.5v14.1"/>
</g>
<circle cx="42.3" cy="155.1" r=".56" fill="#f0f"/>
<circle cx="42.3" cy="155.1" r=".56" fill="none" stroke="#f0f" stroke-width=".25"/>
<g fill="none" stroke="#800040" stroke-width=".25">
<path d="M19.8 76.2h.1M19.8 76.2h-8.5v11.3M31.1 76.2h14.1M45.2 76.2h.1M45.2 76.2v8.4M11.3 87.5h.1M45.2 84.6h.1M45.2 93.1h.1M45.2 93.1v5.6M327.1 197.4h.1M327.1 197.4v14.1M327.1 211.5h.1"/>
<path d="M327.1 211.5h22.6"/>
</g>
<circle cx="45.1" cy="76.2" r=".55" fill="#f0f"/>
<circle cx="45.1" cy="76.2" r=".55" fill="none" stroke="#f0f" stroke-width=".25"/>
<circle cx="11.3" cy="76.2" r=".56" fill="#f0f"/>
<circle cx="11.3" cy="76.2" r=".56" fill="none" stroke="#f0f" stroke-width=".25"/>
<circle cx="115.6" cy="36.7" r=".55" fill="#f0f"/>
<circle cx="115.6" cy="36.7" r=".55" fill="none" stroke="#f0f" stroke-width=".25"/>
<circle cx="118.4" cy="84.6" r=".56" fill="#f0f"/>
<circle cx="118.4" cy="84.6" r=".56" fill="none" stroke="#f0f" stroke-width=".25"/>
<circle cx="70.5" cy="112.8" r=".56" fill="#f0f"/>
<circle cx="70.5" cy="112.8" r=".56" fill="none" stroke="#f0f" stroke-width=".25"/>
<circle cx="76.2" cy="90.2" r=".56" fill="#f0f"/>
<circle cx="76.2" cy="90.2" r=".56" fill="none" stroke="#f0f" stroke-width=".25"/>
<circle cx="245.3" cy="126.9" r=".56" fill="#f0f"/>
<circle cx="245.3" cy="126.9" r=".56" fill="none" stroke="#f0f" stroke-width=".25"/>
<circle cx="236.8" cy="152.3" r=".56" fill="#f0f"/>
<circle cx="236.8" cy="152.3" r=".56" fill="none" stroke="#f0f" stroke-width=".25"/>
<circle cx="231.2" cy="124.1" r=".56" fill="#f0f"/>
<circle cx="231.2" cy="124.1" r=".56" fill="none" stroke="#f0f" stroke-width=".25"/>
<circle cx="87.4" cy="110" r=".55" fill="#f0f"/>
<circle cx="87.4" cy="110" r=".55" fill="none" stroke="#f0f" stroke-width=".25"/>
<circle cx="200.2" cy="169.2" r=".55" fill="#f0f"/>
<circle cx="200.2" cy="169.2" r=".55" fill="none" stroke="#f0f" stroke-width=".25"/>
<circle cx="200.2" cy="174.8" r=".55" fill="#f0f"/>
<circle cx="200.2" cy="174.8" r=".55" fill="none" stroke="#f0f" stroke-width=".25"/>
<circle cx="200.2" cy="177.7" r=".55" fill="#f0f"/>
<circle cx="200.2" cy="177.7" r=".55" fill="none" stroke="#f0f" stroke-width=".25"/>
<circle cx="200.2" cy="180.5" r=".55" fill="#f0f"/>
<circle cx="200.2" cy="180.5" r=".55" fill="none" stroke="#f0f" stroke-width=".25"/>
<circle cx="200.2" cy="183.3" r=".55" fill="#f0f"/>
<circle cx="200.2" cy="183.3" r=".55" fill="none" stroke="#f0f" stroke-width=".25"/>
<circle cx="250.9" cy="126.9" r=".56" fill="#f0f"/>
<circle cx="250.9" cy="126.9" r=".56" fill="none" stroke="#f0f" stroke-width=".25"/>
<circle cx="79" cy="129.7" r=".55" fill="#f0f"/>
<circle cx="79" cy="129.7" r=".55" fill="none" stroke="#f0f" stroke-width=".25"/>
<circle cx="31" cy="163.6" r=".55" fill="#f0f"/>
<circle cx="31" cy="163.6" r=".55" fill="none" stroke="#f0f" stroke-width=".25"/>
<circle cx="31" cy="177.7" r=".55" fill="#f0f"/>
<circle cx="31" cy="177.7" r=".55" fill="none" stroke="#f0f" stroke-width=".25"/>
<circle cx="208.7" cy="45.1" r=".55" fill="#f0f"/>
<circle cx="208.7" cy="45.1" r=".55" fill="none" stroke="#f0f" stroke-width=".25"/>
<circle cx="197.4" cy="36.7" r=".56" fill="#f0f"/>
<circle cx="197.4" cy="36.7" r=".56" fill="none" stroke="#f0f" stroke-width=".25"/>
<circle cx="324.3" cy="53.6" r=".56" fill="#f0f"/>
<circle cx="324.3" cy="53.6" r=".56" fill="none" stroke="#f0f" stroke-width=".25"/>
<circle cx="332.7" cy="53.6" r=".56" fill="#f0f"/>
<circle cx="332.7" cy="53.6" r=".56" fill="none" stroke="#f0f" stroke-width=".25"/>
<circle cx="324.3" cy="79" r=".56" fill="#f0f"/>
<circle cx="324.3" cy="79" r=".56" fill="none" stroke="#f0f" stroke-width=".25"/>
<circle cx="341.2" cy="79" r=".55" fill="#f0f"/>
<circle cx="341.2" cy="79" r=".55" fill="none" stroke="#f0f" stroke-width=".25"/>
<circle cx="341.2" cy="53.6" r=".55" fill="#f0f"/>
<circle cx="341.2" cy="53.6" r=".55" fill="none" stroke="#f0f" stroke-width=".25"/>
<circle cx="332.7" cy="79" r=".56" fill="#f0f"/>
<circle cx="332.7" cy="79" r=".56" fill="none" stroke="#f0f" stroke-width=".25"/>
<circle cx="107.2" cy="225.6" r=".56" fill="#f0f"/>
<circle cx="107.2" cy="225.6" r=".56" fill="none" stroke="#f0f" stroke-width=".25"/>
<circle cx="42.3" cy="155.1" r=".56" fill="#f0f"/>
<circle cx="42.3" cy="155.1" r=".56" fill="none" stroke="#f0f" stroke-width=".25"/>
<text font-size="5.3" x="355.3" y="255.8">QuickThing+</text>
<text font-size="4.5" fill="#008000" x="335.6" y="249.1">Optimus Logic Sys Pvt Ltd</text>
<g font-size="2.5" fill="#000080">
<text x="138.2" y="27.7">U1</text>
<text x="225.6" y="31.9">TP1</text>
<text x="225.6" y="40.4">TP2</text>
<text x="200.2" y="55.9">C8</text>
<text x="211.5" y="55.9">C9</text>
<text x="200.2" y="61.5">4.7uF</text>
<text x="211.5" y="61.5">4.7uF</text>
<text x="310.2" y="64.3">C6</text>
<text x="327.1" y="64.3">C10</text>
<text x="344" y="64.3">C7</text>
<text x="358.1" y="64.3">C11</text>
<text x="64.9" y="68.8">J2</text>
<text x="81.8" y="68.8">J3</text>
<text x="310.2" y="70">0.1uF</text>
<text x="327.1" y="70">0.1uF</text>
<text x="344" y="70">0.1uF</text>
<text x="358.1" y="70">0.1uF</text>
<text x="20.1" y="73.9">Y2</text>
<text x="64.9" y="72.2">CON2</text>
<text x="81.8" y="72.2">CON2</text>
<text x="17" y="81.2">ABS07-32768KHZ-T</text>
<text x="5.7" y="89.7">C12</text>
<text x="45.2" y="86.9">C13</text>
<text x="5.7" y="95.3">12 pF</text>
<text x="45.2" y="92.5">12 pF</text>
<text x="79" y="95.3">R11</text>
<text x="62.1" y="98.2">R10</text>
<text x="81.8" y="101">10K</text>
<text x="64.9" y="103.8">10K</text>
<text x="62.1" y="117.9">R12</text>
<text x="62.1" y="120.7">10K</text>
<text x="79" y="120.7">R13</text>
<text x="81.8" y="123.5">10K</text>
<text x="248.2" y="120.1">TP3</text>
<text x="234.1" y="137.6">R14</text>
<text x="248.2" y="137.6">R15</text>
<text x="234.1" y="143.3">10K</text>
<text x="248.2" y="143.3">10K</text>
<text x="39.5" y="148.3">TP4</text>
<text x="39.5" y="160.2">R16</text>
<text x="50.8" y="165.8">R17</text>
<text x="39.5" y="168.7">1K5</text>
<text x="50.8" y="171.4">22E</text>
<text x="45.2" y="177.1">R18</text>
<text x="50.8" y="179.9">22E</text>
<text x="48" y="185.5">R19</text>
<text x="324.3" y="190.6">TP7</text>
<text x="48" y="194">1K5</text>
<text x="132.6" y="196.8">EOS_S3B_VBGA64</text>
<text x="372.2" y="202.5">IC3</text>
<text x="417.3" y="199.6">R20</text>
<text x="321.5" y="205.3">R21</text>
<text x="363.8" y="205.3">GD25Q16CWIGR</text>
<text x="417.3" y="205.3">10K</text>
<text x="321.5" y="210.9">10K</text>
<text x="290.4" y="222.2">C14</text>
<text x="290.4" y="227.8">0.1uF</text>
<text x="93.1" y="233.5">R22</text>
<text x="107.2" y="233.5">R23</text>
<text x="95.9" y="239.1">10K</text>
<text x="110" y="239.1">10K</text>
</g>
<g font-size="2.5">
<text x="112.8" y="30.5">+3V3</text>
<text x="127.4" y="36.1">A6</text>
<text x="185.3" y="36.1">B7</text>
<text x="127.3" y="44.6">D8</text>
<text x="185.3" y="44.6">B6</text>
<text x="329.9" y="47.4">+3V3</text>
<text x="127.3" y="58.7">C7</text>
<text x="127.4" y="55.8">A7</text>
<text x="73.4" y="70">+3V3</text>
<text x="127.3" y="67.1">C8</text>
<text x="127.4" y="72.8">B8</text>
<text x="67.1" y="82.4" transform="rotate(-90 67.1 82.4)">1</text>
<text x="69.9" y="82.4" transform="rotate(-90 69.9 82.4)">2</text>
<text x="84" y="82.4" transform="rotate(-90 84 82.4)">1</text>
<text x="86.9" y="82.4" transform="rotate(-90 86.9 82.4)">2</text>
<text x="112.8" y="81.2">+3V3</text>
<text x="194.6" y="78.4">+3V3</text>
<text x="127.4" y="84">E4</text>
<text x="127.4" y="86.9">E6</text>
<text x="185.3" y="84">C2</text>
<text x="127.4" y="101">E7</text>
<text x="185.3" y="101">B1</text>
<text x="127.3" y="103.8">D7</text>
<text x="127.4" y="106.6">E8</text>
<text x="185.3" y="103.8">C1</text>
<text x="185.3" y="106.6">A1</text>
<text x="127.1" y="112.2">G8</text>
<text x="127.3" y="109.4">H8</text>
<text x="185.3" y="109.4">A2</text>
<text x="185.3" y="112.2">B2</text>
<text x="127.1" y="117.9">G7</text>
<text x="127.3" y="115.1">H7</text>
<text x="185.3" y="115.1">C3</text>
<text x="185.3" y="117.9">B3</text>
<text x="62.1" y="123.5">DNP</text>
<text x="127.1" y="123.5">G6</text>
<text x="127.3" y="120.7">H6</text>
<text x="185.3" y="120.7">A3</text>
<text x="185.3" y="123.5">C4</text>
<text x="81.8" y="126.4">DNP</text>
<text x="127.3" y="132">H5</text>
<text x="127.6" y="126.3">F7</text>
<text x="127.6" y="129.2">F6</text>
<text x="185.3" y="126.3">B4</text>
<text x="185.3" y="129.2">A4</text>
<text x="185.3" y="132">C5</text>
<text x="127.1" y="134.8">G5</text>
<text x="127.6" y="137.6">F5</text>
<text x="185.3" y="134.8">B5</text>
<text x="185.3" y="137.6">D6</text>
<text x="127.1" y="143.3">G4</text>
<text x="127.6" y="140.4">F4</text>
<text x="185.3" y="140.4">A5</text>
<text x="185.3" y="143.3">C6</text>
<text x="127.3" y="146.1">H4</text>
<text x="127.4" y="148.9">E3</text>
<text x="127.6" y="151.7">F3</text>
<text x="127.6" y="154.5">F2</text>
<text x="127.1" y="160.2">G2</text>
<text x="127.3" y="157.4">H3</text>
<text x="127.3" y="165.8">H2</text>
<text x="127.4" y="163">E2</text>
<text x="185.3" y="163">G3</text>
<text x="127.3" y="168.6">D2</text>
<text x="127.6" y="171.4">F1</text>
<text x="185.3" y="168.6">E5</text>
<text x="127.3" y="174.3">H1</text>
<text x="127.3" y="177.1">D1</text>
<text x="127.4" y="179.9">E1</text>
<text x="185.3" y="177.1">D3</text>
<text x="185.3" y="179.9">D4</text>
<text x="185.3" y="174.3">A8</text>
<text x="127.1" y="182.7">G1</text>
<text x="185.3" y="182.7">D5</text>
<text x="127.6" y="188.4">F8</text>
<text x="315.8" y="191.2">+3V3</text>
<text x="411.7" y="191.2">+3V3</text>
<text x="284.8" y="210.9">+3V3</text>
<text x="351.9" y="210.9">1</text>
<text x="351.9" y="213.7">2</text>
<text x="396.7" y="213.7">7</text>
<text x="396.7" y="210.9">8</text>
<text x="351.9" y="216.6">3</text>
<text x="351.9" y="219.4">4</text>
<text x="396.7" y="219.4">5</text>
<text x="396.7" y="216.6">6</text>
<text x="104.4" y="222.2">+3V3</text>
<text x="374.4" y="234.7" transform="rotate(-90 374.4 234.7)">9</text>
<text x="324.3" y="253.2">Title</text>
<text x="324.3" y="261.7">Size</text>
<text x="335.6" y="261.7">Document Number</text>
<text x="417.3" y="261.7">Rev</text>
<text x="327.1" y="264.5">B</text>
<text x="335.6" y="264.5">&lt;Doc&gt;</text>
<text x="420.2" y="264.5">0</text>
<text x="324.3" y="270.1">Date:</text>
<text x="339" y="270.1">Thursday, October 22, 2020</text>
<text x="380.7" y="270.1">Sheet</text>
<text x="394.8" y="270.1">2</text>
<text x="403.2" y="270.1">of</text>
<text x="411.7" y="270.1">6</text>
</g>
<g font-size="2.5" fill="#004080">
<text x="134" y="37.8">LDO_VIN</text>
<text x="166.5" y="37.8">LDO_VOUT1</text>
<text x="134" y="46.3">AVDD</text>
<text x="166.5" y="46.3">LDO_VOUT2</text>
<text x="134" y="57.6">ADC0</text>
<text x="134" y="60.4">ADC1</text>
<text x="134" y="68.9">OSCO</text>
<text x="134" y="74.5">OSCI</text>
<text x="134" y="85.8">VCCIOB1</text>
<text x="134" y="88.6">VCCIOB2</text>
<text x="172" y="85.8">VCCIOA</text>
<text x="134" y="102.7">GPIO16</text>
<text x="134" y="105.5">GPIO17</text>
<text x="173.9" y="102.7">GPIO0</text>
<text x="173.9" y="105.5">GPIO1</text>
<text x="134" y="108.3">GPIO18</text>
<text x="134" y="111.2">GPIO19</text>
<text x="134" y="114">GPIO20</text>
<text x="173.9" y="108.3">GPIO2</text>
<text x="173.9" y="111.2">GPIO3</text>
<text x="173.9" y="114">GPIO4</text>
<text x="134" y="116.8">GPIO21</text>
<text x="134" y="119.6">GPIO22</text>
<text x="173.9" y="116.8">GPIO5</text>
<text x="173.9" y="119.6">GPIO6</text>
<text x="134" y="122.4">GPIO23</text>
<text x="134" y="125.3">GPIO24</text>
<text x="173.9" y="122.4">GPIO7</text>
<text x="173.9" y="125.3">GPIO8</text>
<text x="134" y="128.1">GPIO25</text>
<text x="134" y="130.9">GPIO26</text>
<text x="172.5" y="130.9">GPIO10</text>
<text x="173.9" y="128.1">GPIO9</text>
<text x="134" y="133.7">GPIO27</text>
<text x="134" y="136.5">GPIO28</text>
<text x="172.5" y="133.7">GPIO11</text>
<text x="172.5" y="136.5">GPIO12</text>
<text x="134" y="139.4">GPIO29</text>
<text x="134" y="142.2">GPIO30</text>
<text x="172.5" y="139.4">GPIO13</text>
<text x="172.5" y="142.2">GPIO14</text>
<text x="134" y="147.8">GPIO32</text>
<text x="134" y="145">GPIO31</text>
<text x="172.5" y="145">GPIO15</text>
<text x="134" y="150.6">GPIO33</text>
<text x="134" y="153.5">GPIO34</text>
<text x="134" y="156.3">GPIO35</text>
<text x="134" y="159.1">GPIO36</text>
<text x="134" y="161.9">GPIO37</text>
<text x="134" y="164.7">GPIO38</text>
<text x="134" y="167.6">GPIO39</text>
<text x="162.6" y="164.7">VPP_FSOURCE</text>
<text x="134" y="170.3">GPIO40</text>
<text x="134" y="173.2">GPIO41</text>
<text x="176.4" y="170.3">STM</text>
<text x="134" y="176">GPIO42</text>
<text x="134" y="178.8">GPIO43</text>
<text x="174.4" y="176">AGND</text>
<text x="174.7" y="178.8">GND1</text>
<text x="134" y="181.7">GPIO44</text>
<text x="134" y="184.4">GPIO45</text>
<text x="174.7" y="181.7">GND2</text>
<text x="174.7" y="184.4">GND3</text>
<text x="134" y="190.1">SYS_RSTn</text>
<text x="356.7" y="212.6">CS#</text>
<text x="356.7" y="215.5">SO__IO1_</text>
<text x="376.2" y="215.5">HOLD#__IO3_</text>
<text x="387.9" y="212.6">VCC</text>
<text x="356.7" y="218.3">WP#__IO2_</text>
<text x="356.7" y="221.1">VSS</text>
<text x="382.4" y="221.1">SI__IO0_</text>
<text x="386.6" y="218.3">SCLK</text>
<text x="376.2" y="229.9" transform="rotate(-90 376.2 229.9)">PAD</text>
</g>
<g font-size="2.5" fill="#f00">
<text x="105.8" y="57">ADC0</text>
<text x="105.8" y="59.8">ADC1</text>
<text x="88" y="104.9">SPI_SLV_MISO</text>
<text x="90.8" y="102.1">SPI_SLV_CLK</text>
<text x="93.7" y="107.7">Q_LED_B</text>
<text x="217.2" y="102.1">I2C_SCL</text>
<text x="217.2" y="104.9">I2C_SDA</text>
<text x="217.2" y="107.7">S3IO_2</text>
<text x="34.5" y="110.6">SPI_SLV_MOSI</text>
<text x="37.3" y="113.4">SPI_SLV_CSn</text>
<text x="217.2" y="110.6">IMU_INT</text>
<text x="217.2" y="113.4">S3IO_4</text>
<text x="90.8" y="116.2">Q_LED_G</text>
<text x="90.8" y="119">Q_LED_R</text>
<text x="217.2" y="116.2">S3IO_5</text>
<text x="217.2" y="119">USR_BUTTON</text>
<text x="90.8" y="121.8">I2S_WCLK</text>
<text x="90.8" y="124.7">I2S_DOUT</text>
<text x="217.2" y="121.8">S3IO_7</text>
<text x="236.9" y="124.7">S3IO_8</text>
<text x="90.8" y="127.5">S3IO_25</text>
<text x="91.4" y="130.6">ADC0_EN</text>
<text x="217.2" y="130.3">S3IO_10</text>
<text x="265.1" y="127.5">S3IO_9</text>
<text x="85.8" y="133.4">SPI_MST_CS2</text>
<text x="91.4" y="136.2">PDM_DATA</text>
<text x="217.2" y="133.1">S3IO_11</text>
<text x="217.2" y="135.9">S3IO_12</text>
<text x="91.4" y="139.1">PDM_CKO</text>
<text x="91.4" y="141.9">S3IO_30</text>
<text x="217.2" y="138.8">S3IO_13</text>
<text x="217.2" y="141.6">SWD_CLK</text>
<text x="91.4" y="144.7">I2S_CLK</text>
<text x="217.2" y="144.4">SWD_IO</text>
<text x="26.5" y="156">S3IO_35</text>
<text x="63.2" y="153.2">SPI_MST_CLK</text>
<text x="99.3" y="151.6">SPI_MST_CLK</text>
<text x="63.2" y="158.8">SPI_MST_MISO</text>
<text x="96.5" y="157.2">SPI_MST_MISO</text>
<text x="6.8" y="164.1">USB_D_N</text>
<text x="74.5" y="164.4">SPI_MST_MOSI</text>
<text x="96.5" y="165.7">SPI_MST_SS</text>
<text x="99.3" y="162.8">SPI_MST_MOSI</text>
<text x="9.7" y="178.2">USB_D_P</text>
<text x="82.9" y="178.5">HEADER_P6</text>
<text x="82.9" y="181.4">HEADER_TX</text>
<text x="82.9" y="184.1">HEADER_RX</text>
<text x="82.9" y="189.8">SYS_RST</text>
<text x="330.5" y="213.6">SPI_MST_MISO</text>
<text x="330.5" y="210.7">SPI_MST_SS</text>
<text x="403.8" y="219.2">SPI_MST_MOSI</text>
<text x="403.8" y="216.4">SPI_MST_CLK</text>
<text x="74.5" y="249">SYS_RST</text>
<text x="70" y="257.2">USR_BUTTON</text>
</g>
<g font-size="2">
<text x="45.2" y="2.2">5</text>
<text x="129.8" y="2.2">4</text>
<text x="214.3" y="2.2">3</text>
<text x="298.9" y="2.2">2</text>
<text x="383.5" y="2.2">1</text>
<text x=".8" y="38.1">D</text>
<text x="426.5" y="38.1">D</text>
<text x=".8" y="105.1">C</text>
<text x="426.5" y="105.1">C</text>
<text x=".8" y="172">B</text>
<text x="426.5" y="172">B</text>
<text x=".8" y="239">A</text>
<text x="426.5" y="239">A</text>
<text x="45.2" y="272.9">5</text>
<text x="129.8" y="272.9">4</text>
<text x="214.3" y="272.9">3</text>
<text x="298.9" y="272.9">2</text>
<text x="383.5" y="272.9">1</text>
</g>
</svg>
